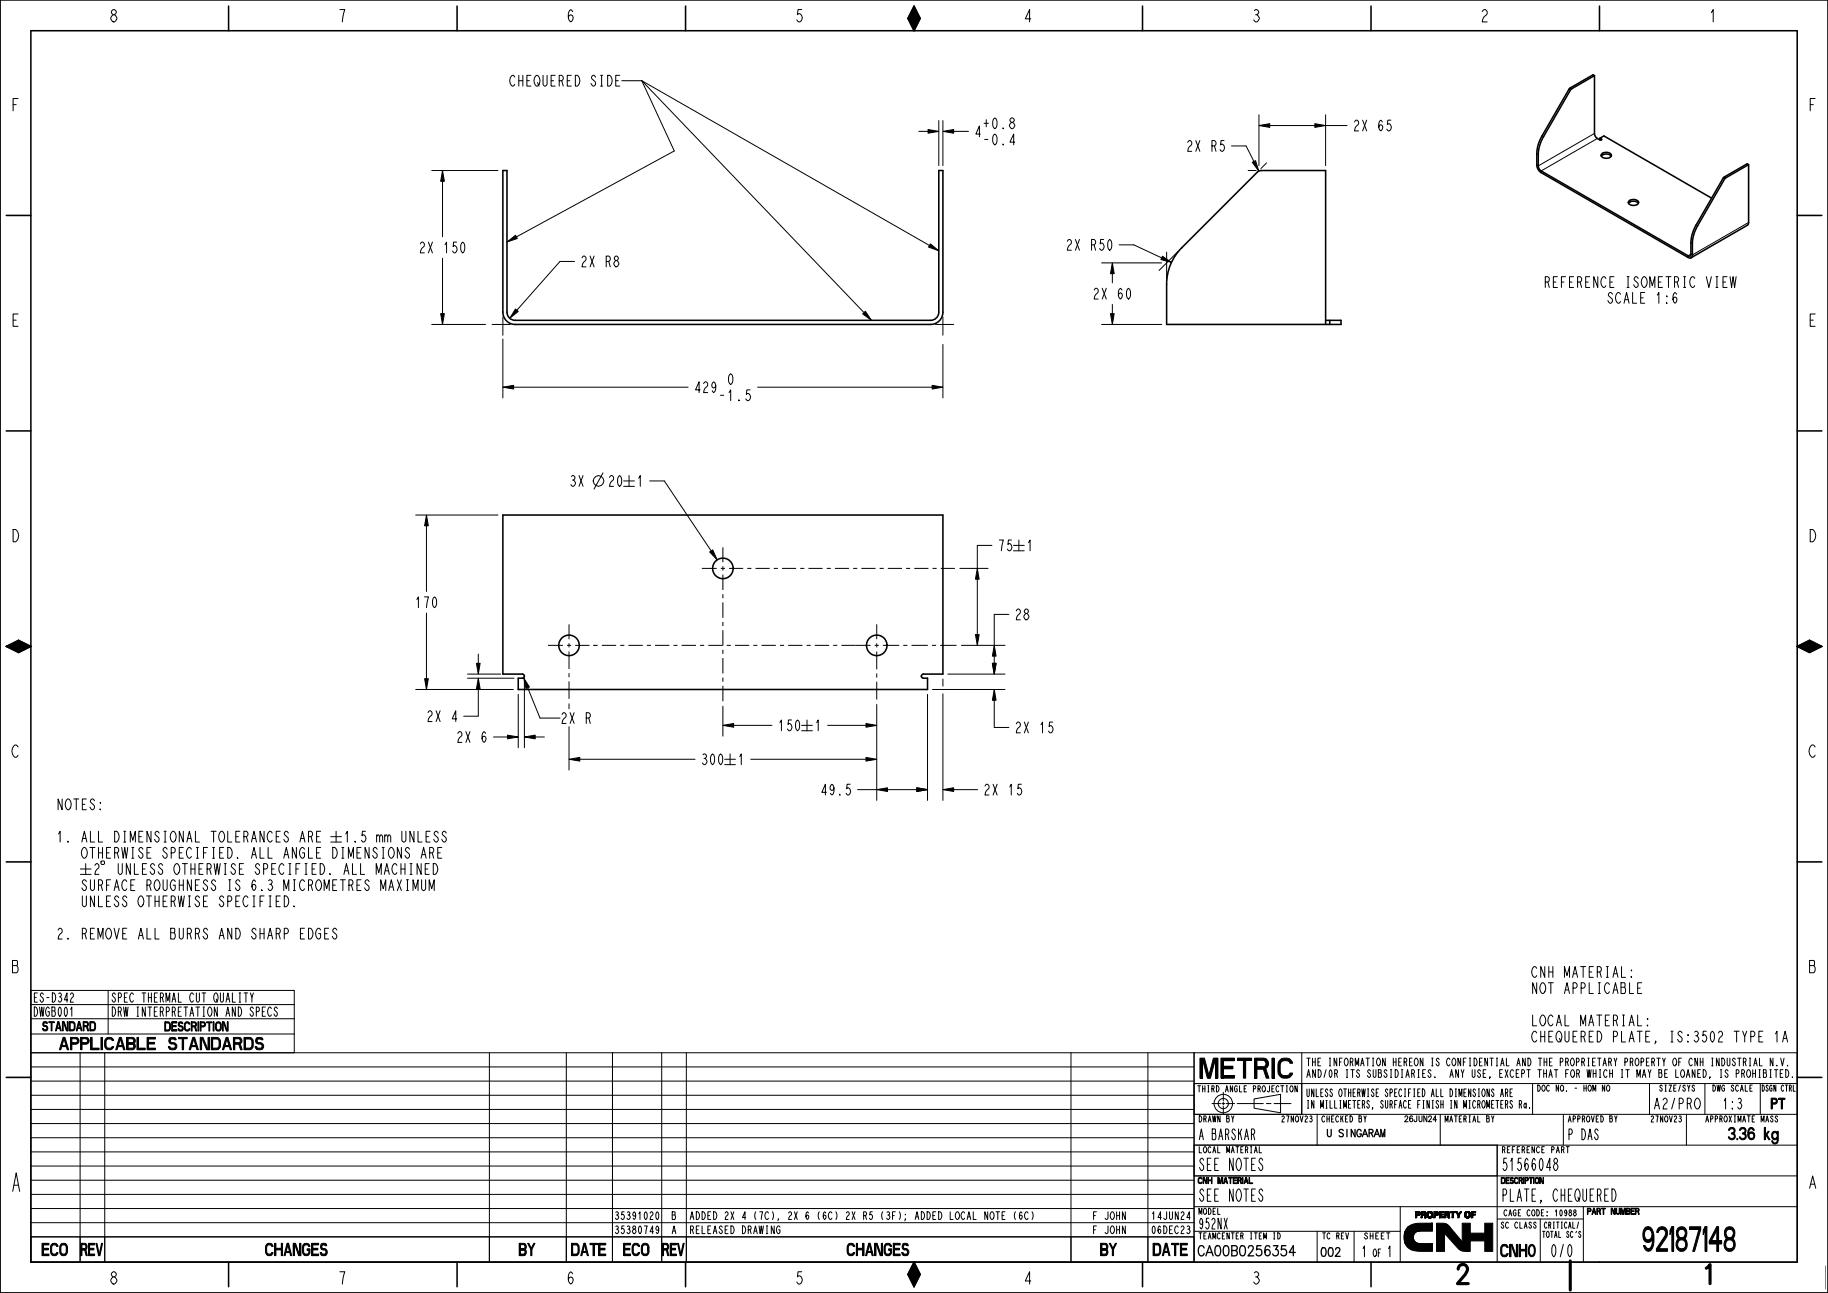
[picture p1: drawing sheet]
<svg xmlns="http://www.w3.org/2000/svg" width="594mm" height="420mm" viewBox="0 0 594 420" stroke-linecap="round" stroke-linejoin="round" font-family="sans-serif">
<g fill="#000">
<path d="M297 2l2 4h-4zM295 6h4l-2 4zM143.8 55.4l.6 3.5h-1.2zM301.6 42.1l3.5 .6-3.5 .6zM306.4 42.7l3.5-.6v1.2zM406.9 52.7l1.1-.5 1.1 3.4zM409.1 40.8l3.5-.6v1.2zM427.3 40.2l3.5 .6-3.5 .6zM164.7 78.6l2.8-2.2 .6 1.1zM302.3 79.2l2.8 2.3-3.4-1.2zM361.5 85.4l.6 3.5h-1.2zM377.8 83.2l2.9 2.1-3.4-1z"/>
<path d="M143.2 101.9h1.2l-.6 3.5zM167.5 100.4l.9 .8-2.8 2.2zM280.3 102l.9-.9 2 3zM360.9 101.9h1.2l-.6 3.5zM163.4 125.8l3.5-.6v1.2zM302.9 125.2l3.5 .6-3.5 .6zM138.6 167.3l.6 3.5h-1.2zM230.6 179.3l1-.7 1.5 3.3zM317.6 184.6l.6 3.5h-1.2zM2 210l4-2 4 2zM2 210h8l-4 2zM154.8 215.5h1.2l-.6 3.5z"/>
<path d="M317 206.1h1.2l-.6 3.5zM322.5 215.5h1.2l-.6 3.5zM323.1 209.6l.6 3.5h-1.2zM584 210l4-2 4 2zM584 210h8l-4 2zM138 220.5h1.2l-.6 3.5zM155.4 220.3l.6 3.5h-1.2zM164.9 238.8l3.5 .6-3.5 .6zM170.2 220.2l1.8 3-1.1 .4zM170.4 239.4l3.5-.6v1.2zM234.9 235.6l3.5-.6v1.2zM281.4 235l3.5 .6-3.5 .6z"/>
<path d="M323.1 224l.6 3.5h-1.2zM184.9 246.6l3.5-.6v1.2zM284.9 256.5l3.5-.6v1.2zM281.4 246l3.5 .6-3.5 .6zM297.9 255.9l3.5 .6-3.5 .6zM306.4 256.5l3.5-.6v1.2zM59.2 337.4h.5v3.6h-.5zM457.4 398.7l8.1-1.4v2.6l-8.9 .1zM457.5 398.6l1.1-.7 1.4-.4 5.5-.2zM466.8 397.3l2.5 .1 1.1 .4 4.8 5.6 2.6-.3-3.7 2.7-4.7-5.2v5.9h-2.6zM295 414h4l-2 4zM297 410l2 4h-4z"/>
<path d="M458.7 406l6.8-2v2.5h-4.5zM456.3 402h3zM456.3 401.9l3-.1zM456.3 402.1l3 .1zM456.3 401.7l3-.1v.2l-3 .1zM456.3 402.2l3 .1zM456.3 401.6l3-.1zM456.3 402.3h3l.1 .1-3.1 .1zM456.3 401.5l3.1-.1zM456.3 402.5l3.1 .1zM456.3 401.3l3.1-.1v.2l-3.1 .1zM456.3 402.6l3.1 .1z"/>
<path d="M456.3 401.2l3.2-.1zM456.3 402.7l3.2 .1-3.1 .1zM456.3 401.1l3.2-.1zM456.4 402.9h3.1zM456.4 401l3.1-.1zM456.4 403h3.2zM456.4 400.8l3.2-.1-3.2 .3zM456.4 403.1h3.2zM456.4 400.7h3.3zM456.4 403.2h3.3zM456.4 400.6l3.4-.1zM456.4 403.3h3.4z"/>
<path d="M456.4 400.5h3.4zM456.5 403.4h3.4zM456.5 400.5l3.4-.1zM456.5 403.4l3.4 .1zM456.5 400.4l3.5-.1zM456.5 403.5h3.5zM456.5 400.3l3.6-.1zM456.5 403.6h3.6zM456.5 400.2h3.7zM456.5 403.7h3.7zM456.5 400.1h3.9zM456.6 403.7l3.8 .1z"/>
<path d="M456.6 400.1l4-.1zM456.6 403.8h4zM456.6 400l4.7-.1zM456.6 403.9h4.3zM456.6 404h4.9zM456.7 404h5.2zM456.7 404h8.8l-6.8 2-1.3-.8zM474.1 405.8l3.7-2.7v3.4l-2.5-.1zM476.6 406.5h.4zM475.2 397.3h2.6v3.3h4.7v2.5h-4.7l-2.6 .3zM482.5 397.3h2.6v9.2h-2.6z"/>
</g>
<g fill="none" stroke="#000" stroke-width=".32">
<path d="M295 6h4l-2 4zM297 2l2 4h-4zM202.1 26.2h6.5M208.6 26.2l10.5 22.8-51.3 27.9M208.6 26.2l72.2 75.3M208.6 26.2l93.4 53.5M305.1 39.2v14.6M306.4 39.2v14.6M409.1 37.3v16.5M430.8 37.3v16.5M509.8 29l.5 .3M510.3 28.6l.4 .2"/>
<path d="M140.3 55.4h21.5M143.8 55.4l.6 3.5h-1.2zM143.8 58.9v18M298.6 42.7h3M301.6 42.1l3.5 .6-3.5 .6zM306.4 42.7l3.5-.6v1.2zM309.9 42.7h4.8M400.2 47.4h4.7l2.6 5M405.6 55.4h2.6M406.9 52.7l1.1-.5 1.1 3.4zM409.1 40.8l3.5-.6v1.2zM411.6 52.9l-1.8 1.9"/>
<path d="M412.6 40.8h14.7M427.3 40.2l3.5 .6-3.5 .6zM430.8 40.8h7M499.4 49.9l.5 .3M501.1 44.1l.5 .3M518.2 43.3l-18.3 10.6-.5-.3M519.1 45l-18.3 10.5v.6M520.4 45.2v.3M559.9 57.9l.5 .3M560.4 57.5l.4 .3M164.7 78.6l2.8-2.2 .6 1.1zM302.3 79.2l2.8 2.3-3.4-1.2z"/>
<path d="M363.7 79.5h4.7l9.1 4.3M549.5 78.8l.5 .3M551.2 73l.5 .3M568.2 72.3l-18.2 10.5-.5-.3-.9 .6v.5M143.8 83.9v18M186.7 84.9h-4.7l-14 15.9M358 85.4h19.5M361.5 85.4l.6 3.5h-1.2zM361.5 88.9v3M361.5 98.9v3M377.8 83.2l2.9 2.1-3.4-1zM379.1 81.9v8.8"/>
<path d="M382.9 81.6l-6.3 6.3M140.3 105.4h17.5M143.2 101.9h1.2l-.6 3.5zM159.9 105.4h5.9M163.4 103v5.9M163.4 110.1v19.2M167.5 100.4l.9 .8-2.8 2.2zM280.3 102l.9-.9 2 3zM304 105.4h5.9M306.4 103v5.9M306.4 111.9v17.4M358 105.4h19.5"/>
<path d="M360.9 101.9h1.2l-.6 3.5zM163.4 125.8l3.5-.6v1.2zM166.9 125.8h56.7M246.2 125.8h56.7M302.9 125.2l3.5 .6-3.5 .6zM185.7 154.8l.3-.3a.73 .73 0 0 1 .7 .4 .73 .73 0 0 1 0 .7l-.3 .3a1.06 1.06 0 0 1 .6 1.2 1.06 1.06 0 0 1-1 .9l-.5-.6M186 155.9h.4M188.2 154.5l1.3 3.5M189.5 154.5l-1.3 3.5M196 153.6l-3 5.3M202.7 156.2h3.5M202.7 158h3.5"/>
<path d="M204.4 154.5v3.5M211.1 156.2h4.8l15.2 22.8M135.1 167.3h26.7M138.6 167.3l.6 3.5h-1.2zM138.6 170.8v21.3M230.6 179.3l1-.7 1.5 3.3zM234.9 177.8v4.8M322.3 177.2h-4.7v7.4M329.3 177.2h3.5M329.3 178.9h3.5M331.1 175.4v3.5M138.6 199.1v21.4"/>
<path d="M228.1 184.6h4.8M234.2 184.6h1.4M234.9 184v1.3M234.9 186.6v5.1M234.9 193v1.3M234.9 195.7v5M236.9 184.6h4.6M242.8 184.6h1.4M245.5 184.6h4.6M251.4 184.6h1.4M254.1 184.6h4.6M260 184.6h1.4"/>
<path d="M262.7 184.6h4.6M268.7 184.6h1.3M271.3 184.6h4.6M277.3 184.6h1.3M279.9 184.6h4.6M285.9 184.6h1.3M288.5 184.6h4.6M294.5 184.6h1.3M297.1 184.6h4.6M303.1 184.6h1.3M305.7 184.6h4.6M311.9 184.6h9.2"/>
<path d="M317.6 184.6l.6 3.5h-1.2zM317.6 188.1v18M327.8 199.6h-4.7v10M2 210l4-2 4 2zM2 210h8l-4 2zM151.9 219h10.8M154.8 215.5h1.2l-.6 3.5zM155.4 212.5v3M178.1 209.6h4.8M184.2 209.6h1.4M184.9 202.8v4.8M184.9 209v1.3"/>
<path d="M184.9 211.6v5.7M184.9 218.7v1.3M186.9 209.6h4.7M192.9 209.6h.1M192.9 209.6h1.3M195.6 209.6h4.6M201.6 209.6h1.3M204.2 209.6h4.7M210.2 209.6h1.3M212.9 209.6h4.6M218.9 209.6h1.3M221.5 209.6h4.7"/>
<path d="M227.5 209.6h1.3M230.2 209.6h4.6M234.9 202v1.4M234.9 204.7v5M234.9 211.1v1.3M234.9 213.7v5.1M236.2 209.6h1.3M238.8 209.6h4.7M244.8 209.6h1.3M247.5 209.6h4.6M253.5 209.6h1.3M256.1 209.6h4.7"/>
<path d="M262.1 209.6h1.3M264.8 209.6h4.6M270.8 209.6h1.3M273.4 209.6h9.5M284.2 209.6h1.4M284.9 202.8v4.8M284.9 209v1.3M284.9 211.6v5.8M284.9 218.8v1.3M286.9 209.6h5.3M293.6 209.6h1.3M296.2 209.6h5.3"/>
<path d="M302.9 209.6h1.3M305.5 209.6h5.3M308 219h18.6M312.4 209.6h14.2M317 206.1h1.2l-.6 3.5zM322.5 215.5h1.2l-.6 3.5zM323.1 209.6l.6 3.5h-1.2zM323.1 213.1v2.4M584 210l4-2 4 2zM584 210h8l-4 2zM135.1 224h31.7M138 220.5h1.2l-.6 3.5z"/>
<path d="M151.9 220.3h15.1M155.4 220.3l.6 3.5h-1.2zM155.4 223.8v8.8h-4.7M160.4 239.4h4.5M164.9 238.8l3.5 .6-3.5 .6zM168.4 225.6v17.3M170.2 220.2l1.8 3-1.1 .4zM170.4 239.4l3.5-.6v1.2zM170.4 221.2v21.7M171.5 223.4l4 9.9h6.5M173.9 239.4h3M184.9 221.3v5.7"/>
<path d="M184.9 228.6v1.6M184.9 236v14.1M234.9 235.6l3.5-.6v1.2zM234.9 220.1v1.3M234.9 222.8v5M234.9 229.4v9.7M238.4 235.6h12.5M260.5 235.6h3.5M260.5 237.4h3.5M262.2 233.9v3.5M269 235.6h12.4M281.4 235l3.5 .6-3.5 .6z"/>
<path d="M284.9 221.4v5.8M284.9 228.8v31.2M301.4 225.6v34.4M303 224h23.6M306.4 220.6v2.3M306.4 225.4v34.6M323.1 224l.6 3.5h-1.2zM323.1 227.5v8.8h4.7M184.9 246.6l3.5-.6v1.2zM188.4 246.6h37.5M235.5 246.6h3.5M235.5 248.4h3.5"/>
<path d="M237.2 244.9v3.5M244 246.6h37.4M278.7 256.5h6.2M281.4 246l3.5 .6-3.5 .6zM284.9 256.5l3.5-.6v1.2zM288.4 256.5h9.5M297.9 255.9l3.5 .6-3.5 .6zM306.4 256.5l3.5-.6v1.2zM309.9 256.5h7.8M10 321.7h85.6v14.2M10 326.3h85.6M35.1 321.7v14.2"/>
<path d="M58 337h2.9v.4h-2.9zM59.2 337.4h.5v3.6h-.5zM95.6 330.9h-85.6v79.1h574v-68h-574h85.6v-6.1h-85.6M10 355.8h378M10 351.2h378M10 346.6h378M26 342v68M34 342v68M159 342v68M184 342v68M199 342v68v-8.2h-189h378M215 342v68"/>
<path d="M223 342v68M348 342v68M373 342v68M388 352h35v10h-35zM388 342v68v-8.2h-189M388 352h196M393.9 358.5h2.7M397.1 358.5h.9M397.5 354.8v2.8M397.5 358v.9M397.5 359.4v2.4M398.4 358.5h2.8"/>
<path d="M402 358.5h8.5M407.5 357l8.6-1.5v6l-8.6-1.5zM411.5 358.5h1.5M414 358.5h5.5M423 342v20M471.2 350l.5-2.5 .6 2.5M471.4 349.1h.7M498 352v10M536 352v10M554 352v10M572 352v10M10 378.8h378"/>
<path d="M10 374.2h378M10 369.6h378M10 365h378M10 360.4h378M388 362h196M428 362v10M468 362v10M486.5 372v38M508 362v10M548 362v10M584 372h-196v10h98.5M10 397.2h378"/>
<path d="M10 392.6h378M10 388h378M10 383.4h378M388 400h67M388 392h196M388 382h196M428 400v10M440 400v10M455 392v18M457.4 398.7l8.1-1.4v2.6l-8.9 .1zM457.5 398.6l1.1-.7 1.4-.4 5.5-.2zM466.8 397.3l2.5 .1 1.1 .4 4.8 5.6 2.6-.3-3.7 2.7-4.7-5.2v5.9h-2.6z"/>
<path d="M475.2 397.3h2.6v3.3h4.7v2.5h-4.7l-2.6 .3zM482.5 397.3h2.6v9.2h-2.6zM486.5 396h28M500.5 396v14M514.5 392v18M295 414h4l-2 4zM297 410l2 4h-4zM456.3 401.9l3-.1zM456.3 402h3zM456.3 402.1l3 .1zM456.3 401.7l3-.1v.2l-3 .1zM456.3 402.2l3 .1z"/>
<path d="M456.3 401.6l3-.1zM456.3 402.3h3l.1 .1-3.1 .1zM456.3 401.5l3.1-.1zM456.3 402.5l3.1 .1zM456.3 401.3l3.1-.1v.2l-3.1 .1zM456.3 402.6l3.1 .1zM456.3 401.2l3.2-.1zM456.3 402.7l3.2 .1-3.1 .1zM456.3 401.1l3.2-.1zM456.4 401l3.1-.1zM456.4 402.9h3.1zM456.4 403h3.2z"/>
<path d="M456.4 400.8l3.2-.1-3.2 .3zM456.4 403.1h3.2zM456.4 400.7h3.3zM456.4 403.2h3.3zM456.4 400.6l3.4-.1zM456.4 403.3h3.4zM456.4 400.5h3.4zM456.5 403.4h3.4zM456.5 400.5l3.4-.1zM456.5 403.4l3.4 .1zM456.5 400.4l3.5-.1zM456.5 400.3l3.6-.1z"/>
<path d="M456.5 403.5h3.5zM456.5 400.2h3.7zM456.5 403.6h3.6zM456.5 400.1h3.9zM456.5 403.7h3.7zM456.6 400.1l4-.1zM456.6 403.7l3.8 .1zM456.6 400l4.7-.1zM456.6 403.8h4zM456.6 403.9h4.3zM456.6 404h4.9zM456.7 404h8.8l-6.8 2-1.3-.8z"/>
<path d="M456.7 404h5.2zM458.7 406l6.8-2v2.5h-4.5zM474.1 405.8l3.7-2.7v3.4l-2.5-.1zM476.6 406.5h.4zM481.7 413.8l.6-.7h.4l.6 .7a1.55 1.55 0 0 1-1 1.7l-.6 1.6h1.6"/>
<circle cx="194.5" cy="156.2" r="1.72"/>
<circle cx="397.5" cy="358.5" r="3"/>
<circle cx="397.5" cy="358.5" r="1.66"/>
</g>
<g fill="none" stroke="#000" stroke-width=".51">
<path d="M0 0h594v420h-594zM10 10h574v400h-574zM74.3 2v8M148.5 2v8M222.8 2v8M295 6l2-4 2 4M295 6l2 4 2-4M295 6h4M371.3 2v8M445.5 2v8M519.8 2v8M518.2 24.6l-7.9 4.7-9.6 16.8-.8 3.5v4.4l.2 .7 .7 .8 47.8 27.6 .5 .1 .4-.4 .1-5 1-3.5 9.4-16.4 7.8-4.7 .4 .3-7.8 4.7-9.5 16.6-.8 2.9-.1 5.3-.4 .7"/>
<path d="M518.2 24.6v18.9l.5 1.1 1.2 .9M518.2 24.6l-.5-.3-7.8 4.7-9.7 17.1-.8 3.4v4.2l.3 1.2 1.1 1.2 47.8 27.5 1 .1M163.4 55.4h1.3v46a2.67 2.67 0 0 0 2.7 2.7h135a2.67 2.67 0 0 0 2.7-2.7v-46h1.3v46a4 4 0 0 1-4 4h-135a4 4 0 0 1-4-4zM519.9 44.9l.6 .4-.6 .2M519.9 44.9l1.3-.7 35 20.2M519.9 44.9v.6M520.4 50.7l.6-.5 1-.2 1 .2 .6 .5M520.5 50l.9-.4 1.1-.1 .9 .4 .2 .7-.7 .7-1.5 .1-1-.6zM568.2 53.5v18.8l-.1 .6-18.5 10.8M2 70h8M529.2 66l.6-.4 1-.3 1 .2 .6 .5M529.4 65.3l.8-.4h1.2l.8 .4 .3 .6-.7 .7-1.5 .1-1-.6z"/>
<path d="M584 70h8M430.8 104.1h5v1.3h-56.7v-13.1a16.7 16.7 0 0 1 4.9-11.8l24.9-24.8 .9-.3h21v50M432.1 104.1v1.3M2 140h8M584 140h8M163.4 167.3h143v51.7h-6.3a.67 .67 0 0 0-.7 .6 .67 .67 0 0 0 .7 .7h1.3v3.7h-133v-3.7h1.3a.67 .67 0 0 0 .7-.7 .67 .67 0 0 0-.7-.6h-6.3zM2 210l4-2 4 2M2 210l4 2 4-2M2 210h8M9.8 209.8l.1 .2M584 210l4 2 4-2M584 210h8"/>
<path d="M584 210l4-2 4 2M584.3 209.8l-.2 .2M2 280h8M584 280h8M2 350h8M584 350h8M74.3 410v8M148.5 410v8M222.8 410v8M295 414h4M295 414l2 4M297 410l2 4"/>
<path d="M297 410l-2 4M297 410v8M299 414l-2 4M371.3 410v8M445.5 410v8"/>
<circle cx="234.9" cy="184.6" r="3.3"/>
<circle cx="184.9" cy="209.6" r="3.3"/>
<circle cx="284.9" cy="209.6" r="3.3"/>
</g>
<path d="M58 337.2h2.9" fill="none" stroke="#000" stroke-width=".43"/>
<path d="M448.8 410.4h144.2v8.6h-144.2z" fill-rule="evenodd" fill="#fff"/>
<path d="M473.9 412.3a1.52 1.52 0 0 1 1-1.5h1a1.58 1.58 0 0 1 .7 2.4l-3 3.8h3.5M510.3 409.6v9.4" fill="none" stroke="#000" stroke-width="1"/>
<path d="M389 404.4h32.1v4.7h-32.1z" fill-rule="evenodd" fill="#fff"/>
<g fill="none" stroke="#000" stroke-width=".42">
<path d="M391.3 405.4a.98 .98 0 0 0-1.2-.7 .98 .98 0 0 0-.7 1.2v.8a.98 .98 0 0 0 .7 1.2 .98 .98 0 0 0 1.2-.8M391.9 408l1.2-3.4 1.1 3.4M392.3 406.9h1.5M395.2 404.8l.7-.2a1.94 1.94 0 0 1 .6 2.7l-.2 .5-.7 .2a2.35 2.35 0 0 1-.4-3.2zM397.9 404.8l.7-.2a1.89 1.89 0 0 1 .6 2.7l-.3 .5-.6 .2a1.89 1.89 0 0 1-.7-2.7zM400.3 406.2h1.1a.9 .9 0 0 1 .7 .9 .9 .9 0 0 1-.7 .9h-1.1v-3.4h1.1a.8 .8 0 0 1 .7 .8 .8 .8 0 0 1-.7 .8M403.3 404.8l.6-.2a1.89 1.89 0 0 1 .7 2.7l-.3 .5-.7 .2a2.35 2.35 0 0 1-.3-3.2zM405.7 405.4l.1-.5a.89 .89 0 0 1 1.2-.1l.2 .1a1.17 1.17 0 0 1-.3 1.5l-1.4 1.6h1.9M409.8 404.6h-1.3l-.2 1.4a1.05 1.05 0 0 1 1.5 .1 1.05 1.05 0 0 1 0 1.5 1.05 1.05 0 0 1-1.5 0l-.1-.3M412.7 405.1a.82 .82 0 0 0-1.3-.3 3.1 3.1 0 0 0 0 3 .96 .96 0 0 0 1.4-.9 .96 .96 0 0 0-1.4-.9l-.4 .9M413.8 404.6h1.5l-.8 1.3a1.01 1.01 0 0 1 .9 1.5 1.01 1.01 0 0 1-1.8-.1M417.9 404.6h-1.4l-.1 1.4a1.05 1.05 0 0 1 1.4 .1 1.05 1.05 0 0 1 0 1.5 1.05 1.05 0 0 1-1.4 0l-.1-.3"/>
<path d="M421 406.9h-2l1.3-2.3v3.4"/>
</g>
<path d="M431 366.7h19.1v3.4h-19.1z" fill-rule="evenodd" fill="#fff"/>
<path d="M431.4 366.9v1.7l.5 .7 .6-.4 .1-2M436.5 367.2a.73 .73 0 0 0-.7-.4 .73 .73 0 0 0-.6 .6l1.3 1.2v.3l-.4 .4-.9-.4M437.7 366.9v2.4M440.3 366.9v2.4l-1.2-2.4v2.4M442.3 367.4a.72 .72 0 0 0-.8-.5 .72 .72 0 0 0-.6 .9v.6a.72 .72 0 0 0 .7 .9 .72 .72 0 0 0 .7-.9h-.4M442.7 369.3l.9-2.4 .9 2.4M443.1 368.5h1M444.9 368l1.1-.1 .1-.8-1.2-.2v2.4M445.6 368l.6 1.3M446.6 369.3l.9-2.4 .8 2.4M446.9 368.5h1.1M448.7 369.3v-2.4l.7 2.4 .6-2.4v2.4" fill="none" stroke="#000" stroke-width=".42"/>
<path d="M456.3 362.4h10.7v2.6h-10.7z" fill-rule="evenodd" fill="#fff"/>
<path d="M456.6 362.9l.3-.4h.3l.3 .4-1 1.5h1.1M459 362.8l-.1-.2a.94 .94 0 0 0-1 .7 .94 .94 0 0 0 .7 1.1 .54 .54 0 0 0 .5-.8 .54 .54 0 0 0-.9-.1l-.1 .3M460.4 362.5l-.1 1.7-.6 .1-.2-.5M461.1 362.5v1.3l.5 .6 .5-.3v-1.6M463.7 362.5v1.9l-1-1.9v1.9M464.3 362.9l.3-.4 .5 .2v.5l-.9 1.2h1M466.8 363.8h-1.1l.8-1.3v1.9" fill="none" stroke="#000" stroke-width=".34"/>
<path d="M429 405h6.9v4.1h-6.9z" fill-rule="evenodd" fill="#fff"/>
<path d="M429.7 405.4l.6-.1a1.81 1.81 0 0 1 0 2.8h-.3a2.05 2.05 0 0 1-.3-2.7zM432 405.4l.6-.1a1.81 1.81 0 0 1 0 2.8h-.3a2.05 2.05 0 0 1-.3-2.7zM434 406l.5-.7 .7 .1 .2 .4-.3 1-1.2 1.3h1.6" fill="none" stroke="#000" stroke-width=".42"/>
<text font-size="10.4" x="529.3" y="406.5">92187148</text>
<text font-size="9.8" x="485.9" y="418.7">NOT FOR PRODUCTION</text>
<text font-size="8.5" x="387.3" y="350.2">METRIC</text>
<text font-size="7.8" x="3.5" y="387">A</text>
<g font-size="5.2">
<text x="35.4" y="7.1">8</text>
<text x="109.6" y="7.1">7</text>
<text x="183.9" y="7.1">6</text>
<text x="258.1" y="7.1">5</text>
<text x="332.4" y="7.1">4</text>
<text x="406.6" y="7.1">3</text>
<text x="480.9" y="7.1">2</text>
<text x="555.1" y="7.1">1</text>
<text x="3.5" y="36">F</text>
<text x="587.5" y="36">F</text>
<text x="3.5" y="106">E</text>
<text x="587.5" y="106">E</text>
<text x="3.5" y="176">D</text>
<text x="587.5" y="176">D</text>
<text x="587.5" y="246">C</text>
<text x="3.5" y="246">C</text>
<text x="3.5" y="316">B</text>
<text x="587.5" y="316">B</text>
<text x="19.3" y="341">APPLICABLE</text>
<text x="60.5" y="341">STANDARDS</text>
<text x="558.2" y="370.2">3.36 kg</text>
<text x="389.3" y="380.2">SEE NOTES</text>
<text x="487.8" y="380.2">51566048</text>
<text x="587.5" y="386">A</text>
<text x="389.3" y="390.2">SEE NOTES</text>
<text x="487.8" y="390.2">PLATE, CHEQUERED</text>
<text x="13.4" y="407.9">ECO REV</text>
<text x="85.6" y="407.9">CHANGES</text>
<text x="168.4" y="407.9">BY</text>
<text x="185.3" y="407.9">DATE</text>
<text x="202.4" y="407.9">ECO REV</text>
<text x="274.6" y="407.9">CHANGES</text>
<text x="357.4" y="407.9">BY</text>
<text x="374.3" y="407.9">DATE</text>
<text x="487.3" y="408.2">CNH0</text>
<text x="503.6" y="408.2">0/0</text>
<text x="35.4" y="417.1">8</text>
<text x="109.6" y="417.1">7</text>
<text x="183.9" y="417.1">6</text>
<text x="258.1" y="417.1">5</text>
<text x="332.4" y="417.1">4</text>
<text x="406.6" y="417.1">3</text>
<text x="555.2" y="417.1">1</text>
</g>
<g font-size="4.6">
<text x="165.3" y="28">CHEQUERED SIDE</text>
<text x="319.1" y="41.8">+0.8</text>
<text x="316.5" y="44.4">4</text>
<text x="319.1" y="47">-0.4</text>
<text x="439.5" y="42.5">2X 65</text>
<text x="385.3" y="49.2">2X R5</text>
<text x="135.9" y="82.1">2X 150</text>
<text x="346.2" y="81.3">2X R50</text>
<text x="188.5" y="86.7">2X R8</text>
<text x="500.3" y="93.4">REFERENCE ISOMETRIC VIEW</text>
<text x="354.9" y="97.1">2X 60</text>
<text x="521.7" y="98.5">SCALE 1:6</text>
<text x="236.2" y="124.9">0</text>
<text x="225.4" y="127.5">429</text>
<text x="233.3" y="130.1">-1.5</text>
<text x="197.4" y="158">20</text>
<text x="206.8" y="158">1</text>
<text x="324.1" y="178.9">75</text>
<text x="333.4" y="178.9">1</text>
<text x="134.7" y="197.4">170</text>
<text x="329.6" y="201.3">28</text>
<text x="138.4" y="234.4">2X 4</text>
<text x="182" y="235">2X R</text>
<text x="252.6" y="237.4">150</text>
<text x="264.6" y="237.4">1</text>
<text x="329.6" y="238.1">2X 15</text>
<text x="148.1" y="241.2">2X 6</text>
<text x="227.6" y="248.4">300</text>
<text x="239.6" y="248.4">1</text>
<text x="18.2" y="263">NOTES:</text>
<text x="266.4" y="258.3">49.5</text>
<text x="319.4" y="258.3">2X 15</text>
<text x="18.2" y="273.5">1. ALL DIMENSIONAL TOLERANCES ARE ± 1.5 mm UNLESS</text>
<text x="26.1" y="278.8">OTHERWISE SPECIFIED. ALL ANGLE DIM</text>
<text x="115.3" y="278.8">ENSIONS ARE</text>
<text x="26.1" y="284">± 2° UNLESS OTHERWISE SPECIFIED. ALL MACHINED</text>
<text x="26.1" y="289.3">SURFACE ROUGHNESS IS 6.</text>
<text x="86.5" y="289.3">3 MICROMETRES MAXIMUM</text>
<text x="26.1" y="294.5">UNLESS OTHERWISE SPECIFIED.</text>
<text x="18.2" y="305">2. REMOVE ALL BURRS AND SHARP EDGES</text>
<text x="497.4" y="317.5">CNH MATERIAL:</text>
<text x="497.4" y="322.7">NOT APPLICABLE</text>
<text x="497.4" y="333.2">LOCAL MATERIAL:</text>
<text x="497.4" y="338.5">CHEQUERED PLATE, IS:3502 TYPE 1A</text>
<text x="537" y="360.2">A2/PRO</text>
<text x="559.5" y="360.2">1:3</text>
<text x="575.3" y="360.2">PT</text>
<text x="389.3" y="370.2">A BARSKAR</text>
<text x="509.3" y="370.2">P DAS</text>
<text x="389.3" y="399.2">952NX</text>
<text x="442.2" y="408.2">1</text>
<text x="450.5" y="408.2">1</text>
</g>
<g font-size="3.9">
<text x="10.7" y="325.5">ES-D342</text>
<text x="37" y="325.5">SPEC THERMAL CUT QUALITY</text>
<text x="10.7" y="330.1">DWGB001</text>
<text x="13.8" y="334.9">STANDARD</text>
<text x="37" y="330.1">DRW INTERPRETATION AND SPECS</text>
<text x="53.5" y="334.9">DESCRIPTION</text>
</g>
<g font-size="3.3">
<text x="424.3" y="346.2">THE INFORMATION HEREON IS CONFIDENTIAL AND THE PROPRIETARY PROPERTY OF CNH</text>
<text x="555.6" y="346.2">INDUSTRIAL N.V.</text>
<text x="424.3" y="350">AND/0R ITS SUBSIDIARIES.</text>
<text x="472.7" y="350">ANY USE, EXCEPT THAT FOR WHICH IT MAY BE LOANED, IS</text>
<text x="563.8" y="350">PROHIBITED.</text>
<text x="424.3" y="356.2">UNLESS OTHERWISE SPECIFIED ALL DIMENSIONS ARE</text>
<text x="424.3" y="360">IN MILLIMETERS, SURFACE FINISH IN MICROMETERS Ra.</text>
<text x="199.2" y="400.7">35380749</text>
<text x="199.2" y="396.1">35391020</text>
<text x="218.1" y="400.7">A</text>
<text x="218.1" y="396.1">B</text>
<text x="223.9" y="400.7">RELEASED DRAWING</text>
<text x="223.9" y="396.1">ADDED 2X 4 (7C), 2X 6 (6C) 2X R5 (3F); ADDED LOCAL NOTE (6C)</text>
<text x="354.7" y="400.7">F JOHN</text>
<text x="354.7" y="396.1">F JOHN</text>
<text x="373.7" y="400.7">06DEC23</text>
<text x="373.7" y="396.1">14JUN24</text>
<text x="446" y="408.2">OF</text>
</g>
<text font-size="2.9" x="459.8" y="395.6">PROPERTY OF</text>
<g font-size="2.6">
<text x="388.9" y="354.7">THIRD ANGLE PROJECTION</text>
<text x="499.3" y="354.5">DOC NO. - HOM NO</text>
<text x="538.8" y="354.5">SIZE/SYS</text>
<text x="556" y="354.5">DWG SCALE</text>
<text x="572.1" y="354.5">DSGN CTRL</text>
<text x="389.3" y="364.5">DRAWN BY</text>
<text x="415.8" y="364.5">27NOV23</text>
<text x="429.3" y="364.5">CHECKED BY</text>
<text x="469.3" y="364.5">MATERIAL BY</text>
<text x="509.3" y="364.5">APPROVED BY</text>
<text x="535.8" y="364.5">27NOV23</text>
<text x="553.6" y="364.5">APPROXIMATE MASS</text>
<text x="389.3" y="374.5">LOCAL MATERIAL</text>
<text x="487.8" y="374.5">REFERENCE PART</text>
<text x="389.3" y="384.5">CNH MATERIAL</text>
<text x="487.8" y="384.5">DESCRIPTION</text>
<text x="389.3" y="394.5">MODEL</text>
<text x="488.1" y="395">CAGE CODE: 10988</text>
<text x="515.8" y="394.5">PART NUMBER</text>
<text x="487.3" y="399">SC CLASS</text>
<text x="500.8" y="402">TOTAL SC'S</text>
<text x="501.5" y="399">CRITICAL/</text>
<text x="389.3" y="402.5">TEAMCENTER ITEM ID</text>
<text x="429.4" y="402.5">TC REV</text>
<text x="442.9" y="402.5">SHEET</text>
</g>
</svg>
